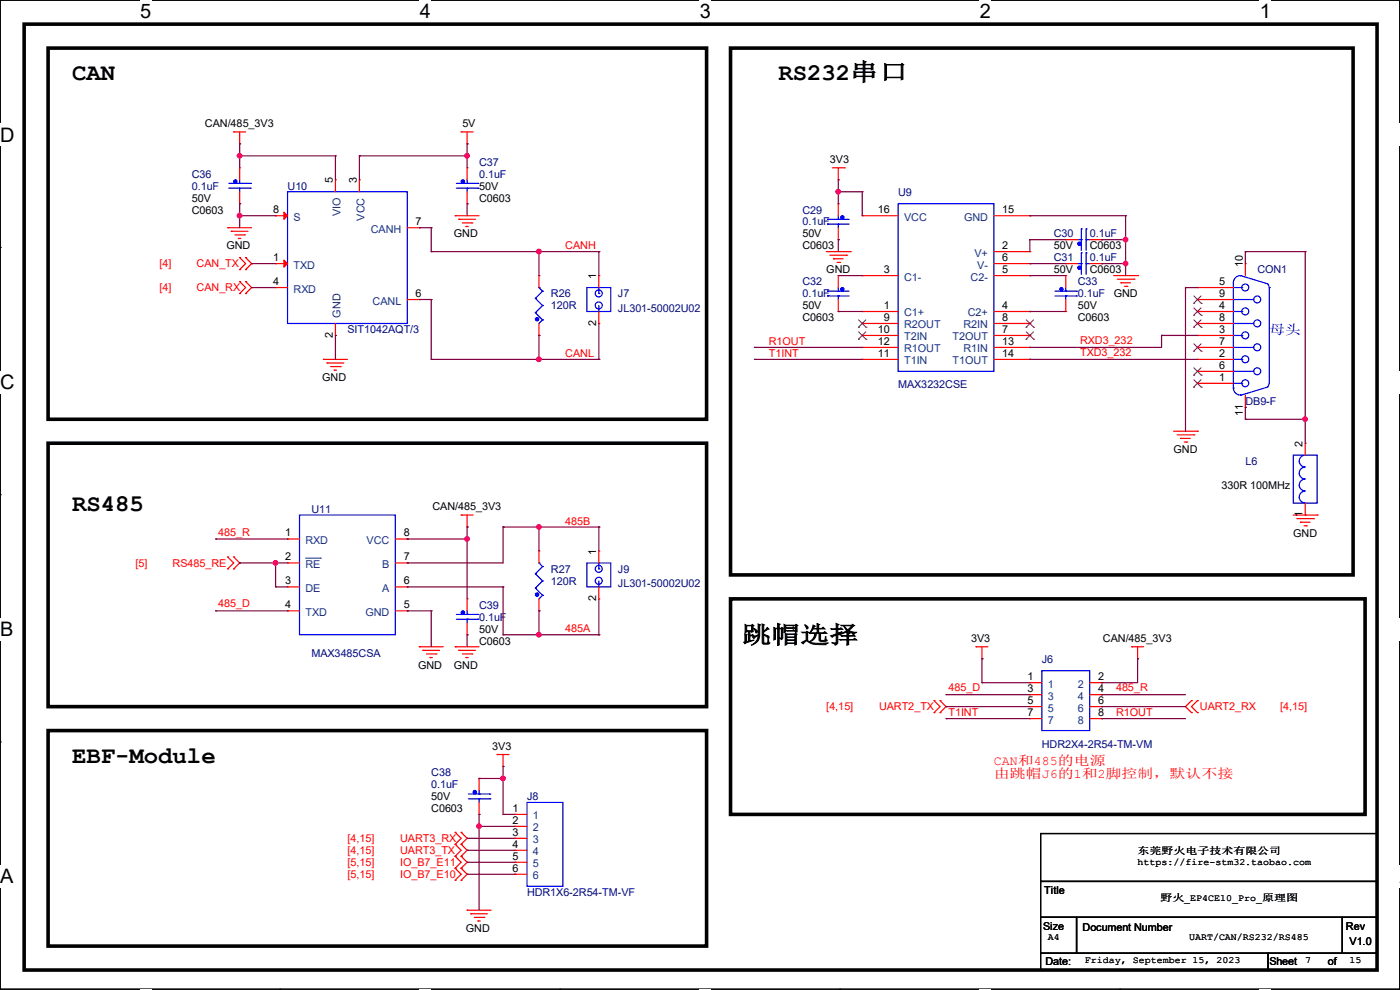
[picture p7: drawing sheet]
<svg xmlns="http://www.w3.org/2000/svg" width="297mm" height="210mm" viewBox="0 0 297 210" stroke-linecap="round" stroke-linejoin="round" font-family="sans-serif">
<path d="M0 0h297v209.8h-297z" fill="none" stroke="#000" stroke-width=".25"/>
<g fill="#fff">
<path d="M29.7 0h2.4v4.8h-2.4z"/>
<path d="M29.7 209.8h2.4v.2h-2.4z"/>
</g>
<path d="M59.4 0h.1M59.4 209.8h.1" fill="none" stroke="#000" stroke-width=".25"/>
<g fill="#fff">
<path d="M89.1 0h2.3v4.8h-2.3z"/>
<path d="M89.1 209.8h2.3v.2h-2.3z"/>
</g>
<path d="M118.8 0h.1M118.8 209.8h.1" fill="none" stroke="#000" stroke-width=".25"/>
<g fill="#fff">
<path d="M148.5 0h2.3v4.8h-2.3z"/>
<path d="M148.5 209.8h2.3v.2h-2.3z"/>
</g>
<path d="M178.2 0h.1M178.2 209.8h.1" fill="none" stroke="#000" stroke-width=".25"/>
<g fill="#fff">
<path d="M207.9 0h2.3v4.8h-2.3z"/>
<path d="M207.9 209.8h2.3v.2h-2.3z"/>
</g>
<path d="M237.6 0h.1M237.6 209.8h.1" fill="none" stroke="#000" stroke-width=".25"/>
<g fill="#fff">
<path d="M267.3 0h2.3v4.8h-2.3z"/>
<path d="M267.3 209.8h2.3v.2h-2.3z"/>
<path d="M0 26.2h3.1v4.8h-3.1z"/>
<path d="M297 26.2v4.8z"/>
<path d="M0 78.7h3.1v4.7h-3.1z"/>
<path d="M297 78.7v4.7z"/>
</g>
<path d="M0 52.5h.1M297 52.5h.1" fill="none" stroke="#000" stroke-width=".25"/>
<g fill="#fff">
<path d="M0 131.1h2.9v4.8h-2.9z"/>
<path d="M297 131.1v4.8z"/>
</g>
<path d="M0 104.9h.1M297 104.9h.1" fill="none" stroke="#000" stroke-width=".25"/>
<g fill="#fff">
<path d="M0 183.6h2.9v4.7h-2.9z"/>
<path d="M296.9 183.6h.1v4.7h-.1z"/>
</g>
<path d="M0 157.4h.1M297 157.4h.1M220.8 176.8h71.3v10.2h-71.3zM220.8 187h71.3v7.6h-71.3zM220.8 194.6h7.6v7.6h-7.6zM228.4 194.6h56.4v7.6h-56.4zM284.8 194.6h7.3v7.6h-7.3zM220.8 202.2h48.2v3.6h-48.2zM269 202.2h23.1v3.6h-23.1z" fill="none" stroke="#000" stroke-width=".25"/>
<path d="M5.1 5.1h287v200.7h-287zM10.2 10.2h139.7v78.7h-139.7zM155 10.2h132.1v111.8h-132.1zM10.2 94h139.7v55.9h-139.7zM155 127h134.6v45.8h-134.6zM10.2 155h139.7v45.7h-139.7z" fill="none" stroke="#000" stroke-width=".76"/>
<g fill="none" stroke="#f00" stroke-width=".25">
<path d="M49.6 28h.1M49.6 28h2.5M50.8 30.5h.1M50.8 35.6h.1M50.8 28v2.5M50.8 35.6v2.5M71.2 38.1h.1M71.2 38.1v2.6M76.2 38.1h.1M76.2 38.1v2.6M97.8 28h.1M97.8 28h2.6"/>
<path d="M99.1 30.5h.1M99.1 35.6h.1M99.1 28v2.5M99.1 35.6v2.5M176.6 35.6h2.5M177.8 38.1h.1M177.8 35.6v2.5M179.1 35.6h.1M48.3 48.3h.1M48.3 48.3h5.1M49.1 49.1h.1M49.1 49.1h3.5"/>
<path d="M49.8 49.8h2.1M50.6 50.6h.1M50.6 50.6h.5M50.8 57.2h.1M50.8 54.7h.1M50.8 59.7h.1M50.8 43.2h.1M50.8 40.7v2.5M50.8 54.7l1.3 1.2-1.3 1.3M50.8 59.7l1.3 1.3-1.3 1.3M51.9 49.8h.1M52.1 54.7h.1"/>
<path d="M52.1 57.2h.1M52.1 59.7h.1M52.1 54.7l1.3 1.2-1.3 1.3M52.1 59.7l1.3 1.3-1.3 1.3M58.5 55.9h.1M58.5 45.8h.1M58.5 45.8h2.5M58.5 55.9h2.5M86.4 48.3h2.5M88.9 48.3h.1M96.6 45.8h.1M96.6 45.8h5"/>
<path d="M97.3 46.5h.1M97.3 46.5h3.6M98.1 47.3h2M98.8 48h.1M98.8 48h.6M99.1 43.2h.1M99.1 40.7v2.5M100.1 47.3h.1M114.3 58.5h.1M114.3 58.5v2.5M127 58.5h.1M127 58.5v2.5"/>
<path d="M175.3 53.4h5.1M176.1 54.1h3.5M176.8 54.9h.1M176.8 54.9h2.1M177.6 55.7h.5M177.8 58.5h.1M177.8 43.2h.1M177.8 50.8h.1M177.8 43.2v2.6M177.8 48.3v2.5M177.8 58.5v2.5M178.1 55.7h.1"/>
<path d="M179.6 54.1h.1M180.4 53.4h.1M182.9 58.5h.1M182.9 45.8h.1M182.9 58.5h7.6M182.9 45.8h7.6M210.9 58.5h7.6M210.9 53.4h7.6M210.9 45.8h7.6M210.9 55.9h7.6M218.5 53.4h.1M218.5 58.5h.1"/>
<path d="M218.5 55.9h.1M218.5 45.8h.1M226.1 55.9h.1M226.1 58.5h.1M226.1 50.8h.1M226.1 55.9h2.5M226.1 58.5v2.5M226.1 50.8h2.5M231.2 55.9h2.5M231.2 50.8h2.5M233.7 55.9h.1M233.7 50.8h.1"/>
<path d="M236.3 58.5h5M237 59.2h3.6M237.8 60h.1M237.8 60h2M240.6 59.2h.1M241.3 58.5h.1M264.2 55.9h.1M264.2 55.9v2.6M50.8 62.3h.1M52.1 62.3h.1M58.5 61h.1M58.5 61h2.5"/>
<path d="M68.6 76.2h.1M68.6 76.2h5.1M69.4 77h.1M69.4 77h3.5M70.1 77.8h2.1M70.9 78.5h.1M70.9 78.5h.5M71.2 71.2h.1M71.2 68.6v2.6M72.2 77.8h.1M86.4 63.5h2.5M88.9 63.5h.1"/>
<path d="M114.3 71.2h.1M114.3 68.6v2.6M127 68.6h.1M127 66.1v2.5M177.8 66.1h.1M177.8 63.5v2.6M182.9 66.1h.1M182.9 68.6h.1M182.9 71.2h.1M182.9 76.2h.1M182.9 73.7h.1M182.9 76.2h7.6"/>
<path d="M182.9 66.1h7.6M182.9 68.6h7.6M182.9 71.2h7.6M182.9 73.7h7.6M210.9 76.2h7.6M210.9 66.1h7.6M210.9 68.6h7.6M210.9 71.2h7.6M210.9 73.7h7.6M218.5 66.1h.1M218.5 71.2h.1M218.5 68.6h.1"/>
<path d="M218.5 73.7h.1M218.5 76.2h.1M226.1 66.1h.1M226.1 63.5v2.6M238.5 60.7h.6M239.1 60.7h.1M254 61h.1M254 63.5h.1M254 66.1h.1M254 68.6h.1M254 71.2h.1M254 73.7h.1"/>
<path d="M254 76.2h.1M254 78.8h.1M254 76.2h7.7M254 61h7.7M254 63.5h7.7M254 66.1h7.7M254 68.6h7.7M254 71.2h7.7M254 73.7h7.7M254 78.8h7.7M249 91.5h5M249.7 92.2h3.6"/>
<path d="M250.5 93h.1M250.5 93h2M251.2 93.8h.6M251.8 93.8h.1M253.3 92.2h.1M254 91.5h.1M254 81.3h.1M254 81.3h7.7M264.2 86.4h.1M264.2 83.9v2.5M276.9 94h.1M276.9 94v2.6"/>
<path d="M48.3 118.2h.1M48.3 118.2l1.3 1.2-1.3 1.3M49.6 118.2h.1M49.6 118.2l1.2 1.2-1.2 1.3M61 119.4h.1M61 114.3h.1M61 119.4h2.5M61 114.3h2.5M83.9 119.4h2.5M83.9 114.3h2.5M86.4 119.4h.1M86.4 114.3h.1"/>
<path d="M97.8 109.3h.1M97.8 109.3h2.6M99.1 111.8h.1M99.1 109.3v2.5M114.3 116.9h.1M114.3 116.9v2.5M127 116.9h.1M127 116.9v2.5M274.4 109.3h5M275.1 110h3.6M275.9 110.8h.1M275.9 110.8h2"/>
<path d="M276.6 111.5h.6M276.9 109.3h.1M276.9 106.7v2.6M277.2 111.5h.1M278.7 110h.1M279.4 109.3h.1M48.3 120.7h.1M49.6 120.7h.1M61 129.6h.1M61 124.5h.1M61 129.6h2.5M61 124.5h2.5"/>
<path d="M83.9 129.6h2.5M83.9 124.5h2.5M86.4 124.5h.1M86.4 129.6h.1M88.9 137.2h.1M88.9 137.2h5.1M89.7 138h.1M89.7 138h3.6M90.5 138.7h2M91.2 139.5h.1M91.2 139.5h.5M92.5 138.7h.1"/>
<path d="M96.6 137.2h.1M96.6 137.2h5M97.3 138h.1M97.3 138h3.6M98.1 138.7h2M98.8 139.5h.1M98.8 139.5h.6M99.1 127h.1M99.1 134.7h.1M99.1 127v2.6M99.1 132.1v2.6M100.1 138.7h.1"/>
<path d="M114.3 129.6h.1M114.3 127v2.6M127 127h.1M127 124.5v2.5M207.1 137.2h.1M207.1 137.2h2.5M208.3 139.7h.1M208.3 137.2v2.5M240.1 137.2h.1M240.1 137.2h2.5M241.3 139.7h.1M241.3 137.2v2.5"/>
<path d="M198.2 151.2h.1M198.2 148.6h.1M198.2 148.6l1.2 1.3-1.2 1.3M199.4 148.6h.1M199.4 151.2h.1M199.4 148.6l1.3 1.3-1.3 1.3M218.5 144.8h.1M218.5 147.4h.1M218.5 149.9h.1M218.5 152.4h.1M218.5 144.8h2.5M218.5 147.4h2.5"/>
<path d="M218.5 149.9h2.5M218.5 152.4h2.5M231.2 144.8h2.5M231.2 147.4h2.5M231.2 149.9h2.5M231.2 152.4h2.5M233.7 144.8h.1M233.7 147.4h.1M233.7 149.9h.1M233.7 152.4h.1M252.8 148.6h.1M252.8 151.2h.1"/>
<path d="M252.8 148.6l-1.3 1.3 1.3 1.3M254 151.2h.1M254 148.6h.1M254 148.6l-1.2 1.3 1.2 1.3M96.6 179.1h.1M96.6 176.6h.1M96.6 176.6l1.2 1.2-1.2 1.3M96.6 179.1l1.2 1.3-1.2 1.3M97.8 176.6h.1M97.8 179.1h.1M97.8 176.6l1.3 1.2-1.3 1.3M97.8 179.1l1.3 1.3-1.3 1.3"/>
<path d="M101.6 165.1h.1M101.6 172.8h.1M101.6 165.1v2.6M101.6 170.2v2.6M105.5 160.1h.1M105.5 160.1h2.5M106.7 162.6h.1M106.7 160.1v2.5M109.3 172.8h.1M109.3 175.3h.1M109.3 177.8h.1M109.3 172.8h2.5"/>
<path d="M109.3 175.3h2.5M109.3 177.8h2.5M96.6 181.7h.1M96.6 184.2h.1M96.6 186.7h.1M96.6 181.7l1.2 1.2-1.2 1.3M96.6 184.2l1.2 1.3-1.2 1.2M97.8 181.7h.1M97.8 184.2h.1M97.8 186.7h.1M97.8 181.7l1.3 1.2-1.3 1.3M97.8 184.2l1.3 1.3-1.3 1.2"/>
<path d="M99.1 193.1h.1M99.1 193.1h5.1M99.9 193.8h.1M99.9 193.8h3.5M100.6 194.6h2.1M101.4 195.4h.1M101.4 195.4h.5M102.7 194.6h.1M109.3 180.4h.1M109.3 182.9h.1M109.3 185.5h.1M109.3 180.4h2.5"/>
<path d="M109.3 182.9h2.5M109.3 185.5h2.5"/>
</g>
<g fill="none" stroke="#00f" stroke-width=".25">
<path d="M48.6 39.9h4.5M48.6 38.9h4.5M50.8 39.9h.1M50.8 38.9h.1M50.8 38.1v.8M50.8 39.9v.8M53.1 39.9h.1M53.1 38.9h.1M96.8 39.9h4.6M96.8 38.9h4.6M99.1 39.9h.1M99.1 38.9h.1"/>
<path d="M99.1 38.1v.8M99.1 39.9v.8M101.4 39.9h.1M101.4 38.9h.1M61 40.7h25.4v27.9h-25.4zM175.6 47.5h.1M175.6 46.5h.1M175.6 47.5h4.5M175.6 46.5h4.5M177.8 47.5h.1M177.8 46.5h.1M177.8 45.8v.7"/>
<path d="M177.8 47.5v.8M190.5 43.2h20.4v35.6h-20.4zM228.6 55.9h.8M228.6 50.8h.8M229.4 53.6h.1M229.4 55.9h.1M229.4 48.6h.1M229.4 50.8h.1M229.4 48.6v4.5M229.4 53.6v4.6M230.4 53.6h.1M230.4 55.9h.1"/>
<path d="M230.4 48.6h.1M230.4 50.8h.1M230.4 48.6v4.5M230.4 53.6v4.6M230.4 55.9h.8M230.4 50.8h.8M263.2 58.5h.1M263.2 58.5a1.5 1.5 0 0 0-1.5 1.5v22.3M263.2 58.5l5.8 1.7M113.6 66.3h.1M113.6 63.3h.1M113.6 66.3l1.5 1.6"/>
<path d="M113.6 63.3l1.5 1.5M114.3 61h.1M114.3 61l.8 .8M115.1 67.9h.1M115.1 64.8h.1M115.1 61.8h.1M115.1 67.9l-.8 .7M115.1 64.8l-1.5 1.5M115.1 61.8l-1.5 1.5M124.5 61h5.1v5.1h-5.1zM127 62.3h.1M127 66.1h.1"/>
<path d="M127 61v1.3M127 64.8v1.3M175.6 62.8h.1M175.6 61.8h.1M175.6 62.8h4.5M175.6 61.8h4.5M177.8 62.8h.1M177.8 61.8h.1M177.8 61v.8M177.8 62.8v.7M223.8 62.8h4.6M223.8 61.8h4.6"/>
<path d="M226.1 62.8h.1M226.1 61.8h.1M226.1 61v.8M226.1 62.8v.7M228.4 62.8h.1M228.4 61.8h.1M261.7 63.5h.1M261.7 68.6h.1M261.7 73.7h.1M261.7 78.8h.1M261.7 61h1.7M261.7 63.5h4.3"/>
<path d="M261.7 66.1h1.7M261.7 68.6h4.3M261.7 71.2h1.7M261.7 73.7h4.3M261.7 76.2h1.7M261.7 78.8h4.3M263.4 61h.1M263.4 66.1h.1M263.4 71.2h.1M263.4 76.2h.1M269 60.3l.2 .7M269.3 61h.1"/>
<path d="M269.3 61v20.3M261.7 82.3h.1M261.7 82.3a1.5 1.5 0 0 0 1.5 1.5M261.7 81.3h1.7M263.2 83.9h.1M263.4 81.3h.1M269 82.1l-5.8 1.8M269.2 81.3l-.3 .7M274.4 96.6h5v10.1h-5zM276.9 99.1a1.27 1.27 0 0 0-1.3 1.3 1.27 1.27 0 0 0 1.3 1.2 1.27 1.27 0 0 0-1.3 1.3 1.27 1.27 0 0 0 1.3 1.3 1.25 1.25 0 0 0-1.3 1.2 1.25 1.25 0 0 0 1.3 1.3M276.9 96.6a1.25 1.25 0 0 0-1.3 1.2 1.25 1.25 0 0 0 1.3 1.3M63.5 109.3h20.4v25.4h-20.4z"/>
<path d="M114.3 119.4h.1M114.3 119.4l.8 .8M124.5 119.4h5.1v5.1h-5.1zM127 119.4v1.3M96.8 131.4h4.6M96.8 130.3h4.6M99.1 131.4h.1M99.1 130.3h.1M99.1 129.6v.7M99.1 131.4v.7M101.4 131.4h.1M101.4 130.3h.1"/>
<path d="M113.6 124.8h.1M113.6 121.7h.1M113.6 124.8l1.5 1.5M113.6 121.7l1.5 1.5M115.1 126.3h.1M115.1 123.2h.1M115.1 120.2h.1M115.1 126.3l-.8 .7M115.1 123.2l-1.5 1.6M115.1 120.2l-1.5 1.5M127 120.7h.1M127 124.5h.1"/>
<path d="M127 123.2v1.3M221 142.3h10.2v12.7h-10.2zM99.4 169.5h4.5M99.4 168.4h4.5M101.6 169.5h.1M101.6 168.4h.1M101.6 167.7v.7M101.6 169.5v.7M103.9 169.5h.1M103.9 168.4h.1M111.8 170.2h7.6v17.8h-7.6z"/>
<circle cx="127" cy="64.8" r=".74"/>
<circle cx="127" cy="62.3" r=".74"/>
<circle cx="264.2" cy="71.1" r=".74"/>
<circle cx="264.2" cy="76.2" r=".74"/>
<circle cx="264.2" cy="61" r=".74"/>
<circle cx="264.2" cy="66.1" r=".74"/>
<circle cx="266.7" cy="78.8" r=".74"/>
<circle cx="266.7" cy="68.6" r=".74"/>
<circle cx="266.7" cy="63.5" r=".74"/>
<circle cx="266.7" cy="73.7" r=".74"/>
<circle cx="264.2" cy="81.3" r=".74"/>
<circle cx="127" cy="123.2" r=".74"/>
<circle cx="127" cy="120.7" r=".74"/>
</g>
<g fill="#00f" stroke="#00f" stroke-width=".25">
<circle cx="229" cy="56.8" r=".36"/>
<circle cx="225.2" cy="61.4" r=".36"/>
<circle cx="113.9" cy="126.1" r=".36"/>
<circle cx="113.9" cy="67.7" r=".36"/>
<circle cx="229" cy="51.7" r=".36"/>
<circle cx="100.7" cy="168" r=".36"/>
<circle cx="49.9" cy="38.5" r=".36"/>
<circle cx="98.2" cy="38.5" r=".36"/>
<circle cx="178.7" cy="61.4" r=".36"/>
<circle cx="178.7" cy="46.1" r=".36"/>
<circle cx="98.2" cy="129.9" r=".36"/>
</g>
<g fill="#f00" stroke="#f00" stroke-width=".25">
<path d="M60.2 55.2l.8 .7-.8 .8z"/>
<path d="M60.2 45l.8 .8-.8 .7z"/>
</g>
<g fill="none" stroke="#804000" stroke-width=".21">
<path d="M182.1 69.4h.1M182.1 72h.1M182.2 67.9l1.5 1.5M182.2 70.4l1.5 1.6M183.7 67.9l-1.6 1.5M183.7 70.4l-1.6 1.6M183.7 69.4h.1M183.7 72h.1M217.7 72h.1M217.7 69.4h.1M217.7 70.4l1.6 1.6M217.7 67.9l1.6 1.5"/>
<path d="M219.2 70.4l-1.5 1.6M219.2 67.9l-1.5 1.5M219.3 72h.1M219.3 69.4h.1M253.2 64.3h.1M253.2 66.9h.1M253.2 69.4h.1M253.2 74.5h.1M253.2 79.6h.1M253.3 62.8l1.5 1.5M253.3 65.3l1.5 1.6M253.3 67.9l1.5 1.5"/>
<path d="M253.3 72.9l1.5 1.6M253.3 78l1.5 1.6M254.8 62.8l-1.6 1.5M254.8 65.3l-1.6 1.6M254.8 67.9l-1.6 1.5M254.8 72.9l-1.6 1.6M254.8 78l-1.6 1.6M254.8 64.3h.1M254.8 66.9h.1M254.8 69.4h.1M254.8 74.5h.1M254.8 79.6h.1"/>
<path d="M253.2 82.1h.1M253.3 80.6l1.5 1.5M254.8 80.6l-1.6 1.5M254.8 82.1h.1"/>
</g>
<path d="M64.8 118.4h3.2M68 118.4h.1" fill="none" stroke="#004080" stroke-width=".21"/>
<g fill="none" stroke="#800040" stroke-width=".25">
<path d="M50.8 30.5h.1M50.8 33.1h.1M50.8 33.1h20.4M50.8 30.5v5.1M71.2 33.1h.1M71.2 33.1v5M76.2 33.1h.1M76.2 33.1h22.9M76.2 33.1v5M99.1 30.5h.1M99.1 33.1h.1M99.1 30.5v5.1"/>
<path d="M177.8 38.1h.1M177.8 38.1v5.1M50.8 45.8h.1M50.8 43.2h.1M50.8 45.8h7.7M50.8 43.2v5.1M53.4 55.9h.1M53.4 55.9h5.1M88.9 48.3h.1M88.9 48.3h2.6M91.5 53.4h.1M91.5 48.3h.1"/>
<path d="M91.5 53.4h35.5M91.5 48.3v5.1M99.1 43.2h.1M99.1 43.2v2.6M114.3 53.4h.1M114.3 53.4v5.1M127 53.4h.1M127 53.4v5.1M177.8 58.5h.1M177.8 40.7h.1M177.8 50.8h.1M177.8 58.5h5.1"/>
<path d="M177.8 40.7h5.1M177.8 50.8v2.6M182.9 40.7h.1M182.9 40.7v5.1M218.5 58.5h.1M218.5 55.9h.1M218.5 50.8h.1M218.5 45.8h.1M218.5 58.5h7.6M218.5 55.9h7.6M218.5 50.8v2.6M218.5 50.8h7.6"/>
<path d="M218.5 45.8h20.3M233.7 55.9h.1M233.7 50.8h.1M233.7 55.9h5.1M233.7 50.8h5.1M238.8 45.8h.1M238.8 50.8h.1M238.8 55.9h.1M238.8 45.8v12.7M264.2 53.4h.1M264.2 53.4h12.7M264.2 53.4v2.5"/>
<path d="M276.9 53.4h.1M276.9 53.4v40.6M53.4 61h.1M53.4 61h5.1M71.2 71.2h.1M71.2 71.2v5M88.9 63.5h.1M88.9 63.5h2.6M91.5 76.2h.1M91.5 63.5h.1M91.5 76.2h35.5M91.5 63.5v12.7"/>
<path d="M114.3 71.2h.1M114.3 71.2v5M127 76.2h.1M127 68.6v7.6M160.1 73.7h.1M160.1 76.2h.1M160.1 73.7h22.8M160.1 76.2h22.8M177.8 66.1h.1M177.8 66.1h5.1M218.5 66.1h.1M218.5 73.7h.1"/>
<path d="M218.5 76.2h.1M218.5 66.1h7.6M218.5 76.2h35.5M246.4 71.2h.1M246.4 71.2v2.5h-27.9M246.4 71.2h7.6M251.5 61h.1M251.5 61h2.5M251.5 61v30.5M264.2 88.9h.1M264.2 86.4h.1M264.2 88.9h12.7"/>
<path d="M264.2 86.4v2.5M276.9 88.9h.1M45.8 114.3h.1M45.8 114.3h15.2M50.8 119.4h.1M50.8 119.4h10.2M58.5 119.4h.1M58.5 119.4v5.1M86.4 114.3h.1M86.4 119.4h.1M86.4 114.3h12.7M99.1 111.8h.1"/>
<path d="M99.1 114.3h.1M99.1 111.8v15.2M106.7 111.8h.1M106.7 111.8v7.6h-20.3M106.7 111.8h20.3M114.3 111.8h.1M114.3 111.8v5.1M127 111.8h.1M127 111.8v5.1M45.8 129.6h.1M45.8 129.6h15.2M58.5 124.5h.1"/>
<path d="M58.5 124.5h2.5M86.4 124.5h.1M86.4 129.6h.1M86.4 129.6h5.1M86.4 124.5h20.3M91.5 129.6h.1M91.5 129.6v7.6M99.1 134.7h.1M99.1 134.7v2.5M106.7 124.5h.1M106.7 134.7h.1M106.7 134.7h20.3"/>
<path d="M106.7 124.5v10.2M114.3 129.6h.1M114.3 129.6v5.1M127 134.7h.1M127 127v7.7M208.3 139.7h.1M208.3 139.7v5.1M241.3 139.7h.1M241.3 139.7v5.1h-7.6M200.7 147.4h.1M200.7 152.4h.1M200.7 149.9h.1"/>
<path d="M200.7 147.4h17.8M200.7 152.4h17.8M200.7 149.9h17.8M208.3 144.8h.1M208.3 144.8h10.2M233.7 147.4h.1M233.7 149.9h.1M233.7 152.4h.1M233.7 144.8h.1M233.7 147.4h17.8M233.7 152.4h17.8M233.7 149.9h17.8"/>
<path d="M99.1 177.8h.1M99.1 177.8h10.2M101.6 172.8h.1M101.6 165.1h.1M101.6 175.3h.1M101.6 172.8v20.3M101.6 165.1h5.1M101.6 175.3h7.7M106.7 172.8h.1M106.7 165.1h.1M106.7 162.6h.1M106.7 162.6v10.2"/>
<path d="M106.7 172.8h2.6M99.1 180.4h.1M99.1 182.9h.1M99.1 185.5h.1M99.1 180.4h10.2M99.1 182.9h10.2M99.1 185.5h10.2"/>
</g>
<g fill="#f0f" stroke="#f0f" stroke-width=".25">
<circle cx="238.8" cy="55.9" r=".49"/>
<circle cx="238.8" cy="50.8" r=".49"/>
<circle cx="177.8" cy="40.7" r=".49"/>
<circle cx="99.1" cy="33" r=".49"/>
<circle cx="50.8" cy="33" r=".49"/>
<circle cx="114.3" cy="53.4" r=".49"/>
<circle cx="114.3" cy="76.2" r=".49"/>
<circle cx="58.4" cy="119.4" r=".49"/>
<circle cx="99.1" cy="114.3" r=".49"/>
<circle cx="114.3" cy="111.8" r=".49"/>
<circle cx="114.3" cy="134.6" r=".49"/>
<circle cx="50.8" cy="45.7" r=".49"/>
<circle cx="276.9" cy="88.9" r=".49"/>
<circle cx="106.7" cy="165.1" r=".49"/>
<circle cx="101.6" cy="175.3" r=".49"/>
</g>
<g font-size="5.1">
<text x="15.3" y="17">CAN</text>
<text x="165.1" y="17">RS232串口</text>
<text x="15.3" y="108.5">RS485</text>
<text x="157.5" y="136.4">跳帽选择</text>
<text x="15.3" y="161.8">EBF-Module</text>
</g>
<g font-size="4.2">
<text x="29.7" y="3.9">5</text>
<text x="89.1" y="3.9">4</text>
<text x="148.5" y="3.9">3</text>
<text x="207.9" y="3.9">2</text>
<text x="267.3" y="3.9">1</text>
<text x="0" y="30.1">D</text>
<text x="0" y="82.5">C</text>
<text x="0" y="135">B</text>
<text x="0" y="187.4">A</text>
<text x="297" y="187.4">A</text>
</g>
<text font-size="2.8" fill="#00f" x="269.3" y="70.9">母头</text>
<g font-size="2.8" fill="#f00">
<text x="210.9" y="165.1">由跳帽J6的1和2脚控制，默认不接</text>
<text x="210.9" y="162.3">CAN和485的电源</text>
</g>
<g font-size="2.3">
<text x="43.5" y="27">CAN/485_3V3</text>
<text x="98.1" y="27">5V</text>
<text x="176.1" y="34.6">3V3</text>
<text x="70.6" y="38.9" transform="rotate(-90 70.6 38.9)">5</text>
<text x="75.7" y="38.9" transform="rotate(-90 75.7 38.9)">3</text>
<text x="101.6" y="40.2">50V</text>
<text x="40.7" y="45.3">C0603</text>
<text x="40.7" y="42.8">50V</text>
<text x="58" y="45.2">8</text>
<text x="88.2" y="47.8">7</text>
<text x="101.6" y="42.8">C0603</text>
<text x="186.2" y="45.2">16</text>
<text x="212.6" y="45.2">15</text>
<text x="48" y="52.9">GND</text>
<text x="96.3" y="50.4">GND</text>
<text x="170.2" y="52.9">C0603</text>
<text x="170.2" y="50.4">50V</text>
<text x="212.6" y="52.8">2</text>
<text x="223.6" y="52.9">50V</text>
<text x="231.2" y="52.9">C0603</text>
<text x="58" y="55.4">1</text>
<text x="126.5" y="59.2" transform="rotate(-90 126.5 59.2)">1</text>
<text x="175.3" y="58">GND</text>
<text x="187.5" y="57.9">3</text>
<text x="212.6" y="57.9">5</text>
<text x="212.6" y="55.4">6</text>
<text x="223.6" y="58">50V</text>
<text x="231.2" y="58">C0603</text>
<text x="263.7" y="56.7" transform="rotate(-90 263.7 56.7)">10</text>
<text x="58" y="60.5">4</text>
<text x="88.2" y="63">6</text>
<text x="170.2" y="65.6">50V</text>
<text x="187.5" y="65.5">1</text>
<text x="212.6" y="65.5">4</text>
<text x="228.6" y="65.6">50V</text>
<text x="236.3" y="63.1">GND</text>
<text x="258.6" y="60.5">5</text>
<text x="258.6" y="63">9</text>
<text x="258.6" y="65.5">4</text>
<text x="70.6" y="71.7" transform="rotate(-90 70.6 71.7)">2</text>
<text x="126.5" y="69.1" transform="rotate(-90 126.5 69.1)">2</text>
<text x="170.2" y="68.2">C0603</text>
<text x="186.2" y="70.6">10</text>
<text x="187.5" y="68.1">9</text>
<text x="212.6" y="70.6">7</text>
<text x="212.6" y="68.1">8</text>
<text x="228.6" y="68.2">C0603</text>
<text x="258.6" y="68.1">8</text>
<text x="258.6" y="70.6">3</text>
<text x="186.2" y="75.7">11</text>
<text x="186.2" y="73.2">12</text>
<text x="212.6" y="73.2">13</text>
<text x="212.6" y="75.7">14</text>
<text x="258.6" y="73.2">7</text>
<text x="258.6" y="75.7">2</text>
<text x="68.4" y="80.9">GND</text>
<text x="258.6" y="78.2">6</text>
<text x="258.6" y="80.8">1</text>
<text x="263.7" y="88.2" transform="rotate(-90 263.7 88.2)">11</text>
<text x="276.3" y="94.8" transform="rotate(-90 276.3 94.8)">2</text>
<text x="249" y="96.1">GND</text>
<text x="259.1" y="103.7">330R 100MHz</text>
<text x="60.5" y="113.8">1</text>
<text x="85.6" y="113.8">8</text>
<text x="91.7" y="108.3">CAN/485_3V3</text>
<text x="274.4" y="113.9">GND</text>
<text x="276.3" y="109.8" transform="rotate(-90 276.3 109.8)">1</text>
<text x="60.5" y="118.9">2</text>
<text x="85.6" y="118.9">7</text>
<text x="126.5" y="117.6" transform="rotate(-90 126.5 117.6)">1</text>
<text x="60.5" y="124">3</text>
<text x="85.6" y="124">6</text>
<text x="60.5" y="129">4</text>
<text x="85.6" y="129">5</text>
<text x="126.5" y="127.6" transform="rotate(-90 126.5 127.6)">2</text>
<text x="101.6" y="136.7">C0603</text>
<text x="101.6" y="134.2">50V</text>
<text x="206" y="136.2">3V3</text>
<text x="234" y="136.2">CAN/485_3V3</text>
<text x="88.7" y="141.8">GND</text>
<text x="96.3" y="141.8">GND</text>
<text x="218" y="144.3">1</text>
<text x="218" y="146.8">3</text>
<text x="218" y="149.4">5</text>
<text x="233" y="144.3">2</text>
<text x="233" y="146.8">4</text>
<text x="233" y="149.4">6</text>
<text x="218" y="151.9">7</text>
<text x="233" y="151.9">8</text>
<text x="104.4" y="159.1">3V3</text>
<text x="91.5" y="172.3">C0603</text>
<text x="91.5" y="169.8">50V</text>
<text x="108.8" y="172.2">1</text>
<text x="108.8" y="174.8">2</text>
<text x="108.8" y="177.3">3</text>
<text x="108.8" y="179.8">4</text>
<text x="108.8" y="182.4">5</text>
<text x="108.8" y="184.9">6</text>
<text x="221.5" y="189.6">Title</text>
<text x="98.8" y="197.7">GND</text>
<text x="221.3" y="197.2">Size</text>
<text x="229.7" y="197.4">Document Number</text>
<text x="285.5" y="197.2">Rev</text>
<text x="286.3" y="200.5">V1.0</text>
<text x="221.8" y="204.8">Date:</text>
<text x="269.3" y="204.8">Sheet</text>
<text x="281.7" y="204.8">of</text>
</g>
<g font-size="2.3" fill="#000080">
<text x="101.6" y="35.1">C37</text>
<text x="40.7" y="37.7">C36</text>
<text x="40.7" y="40.2">0.1uF</text>
<text x="61" y="40.2">U10</text>
<text x="101.6" y="37.7">0.1uF</text>
<text x="190.5" y="41.5">U9</text>
<text x="170.2" y="45.3">C29</text>
<text x="170.2" y="47.8">0.1uF</text>
<text x="223.6" y="50.4">C30</text>
<text x="231.2" y="50.4">0.1uF</text>
<text x="223.6" y="55.5">C31</text>
<text x="231.2" y="55.5">0.1uF</text>
<text x="266.7" y="58">CON1</text>
<text x="116.9" y="63.1">R26</text>
<text x="116.9" y="65.6">120R</text>
<text x="131.1" y="63.1">J7</text>
<text x="170.2" y="60.5">C32</text>
<text x="170.2" y="63.1">0.1uF</text>
<text x="228.6" y="60.5">C33</text>
<text x="228.6" y="63.1">0.1uF</text>
<text x="73.7" y="70.7">SIT1042AQT/3</text>
<text x="131.1" y="66.1">JL301-50002U02</text>
<text x="190.5" y="82.4">MAX3232CSE</text>
<text x="264.2" y="85.9">DB9-F</text>
<text x="264.2" y="98.6">L6</text>
<text x="66.1" y="108.8">U11</text>
<text x="116.9" y="121.5">R27</text>
<text x="116.9" y="124">120R</text>
<text x="131.1" y="121.5">J9</text>
<text x="131.1" y="124.5">JL301-50002U02</text>
<text x="101.6" y="129.1">C39</text>
<text x="101.6" y="131.7">0.1uF</text>
<text x="66.1" y="139.3">MAX3485CSA</text>
<text x="221" y="140.5">J6</text>
<text x="221" y="158.6">HDR2X4-2R54-TM-VM</text>
<text x="91.5" y="164.7">C38</text>
<text x="91.5" y="167.2">0.1uF</text>
<text x="111.8" y="169.8">J8</text>
<text x="111.8" y="190.1">HDR1X6-2R54-TM-VF</text>
</g>
<g font-size="2.3" fill="#004080">
<text x="62.3" y="46.8">S</text>
<text x="72.2" y="45.9" transform="rotate(-90 72.2 45.9)">VIO</text>
<text x="77.3" y="46.8" transform="rotate(-90 77.3 46.8)">VCC</text>
<text x="191.8" y="46.8">VCC</text>
<text x="204.5" y="46.8">GND</text>
<text x="78.7" y="49.4">CANH</text>
<text x="62.3" y="57">TXD</text>
<text x="191.8" y="59.5">C1-</text>
<text x="205.9" y="59.5">C2-</text>
<text x="206.7" y="54.4">V+</text>
<text x="207.3" y="57">V-</text>
<text x="62.3" y="62.1">RXD</text>
<text x="79" y="64.6">CANL</text>
<text x="72.2" y="67.4" transform="rotate(-90 72.2 67.4)">GND</text>
<text x="191.8" y="67.1">C1+</text>
<text x="191.8" y="69.7">R2OUT</text>
<text x="204.4" y="69.7">R2IN</text>
<text x="205.3" y="67.1">C2+</text>
<text x="191.8" y="72.2">T2IN</text>
<text x="191.8" y="77.3">T1IN</text>
<text x="191.8" y="74.8">R1OUT</text>
<text x="202.1" y="72.2">T2OUT</text>
<text x="202.1" y="77.3">T1OUT</text>
<text x="204.4" y="74.8">R1IN</text>
<text x="64.8" y="115.4">RXD</text>
<text x="77.8" y="115.4">VCC</text>
<text x="64.8" y="120.5">RE</text>
<text x="64.8" y="125.6">DE</text>
<text x="81.1" y="125.6">A</text>
<text x="81.1" y="120.5">B</text>
<text x="64.8" y="130.6">TXD</text>
<text x="77.5" y="130.6">GND</text>
<text x="222.3" y="145.9">1</text>
<text x="222.3" y="148.4">3</text>
<text x="228.6" y="145.9">2</text>
<text x="228.6" y="148.4">4</text>
<text x="222.3" y="151">5</text>
<text x="222.3" y="153.5">7</text>
<text x="228.6" y="151">6</text>
<text x="228.6" y="153.5">8</text>
<text x="113.1" y="173.8">1</text>
<text x="113.1" y="176.4">2</text>
<text x="113.1" y="178.9">3</text>
<text x="113.1" y="181.4">4</text>
<text x="113.1" y="184">5</text>
<text x="113.1" y="186.5">6</text>
</g>
<g font-size="2.3" fill="#f00">
<text x="119.9" y="52.9">CANH</text>
<text x="33.8" y="56.7">[4]</text>
<text x="41.7" y="56.7">CAN_TX</text>
<text x="33.8" y="61.8">[4]</text>
<text x="41.7" y="61.8">CAN_RX</text>
<text x="119.9" y="75.7">CANL</text>
<text x="163.1" y="73.2">R1OUT</text>
<text x="163.1" y="75.7">T1INT</text>
<text x="229.2" y="73">RXD3_232</text>
<text x="229.2" y="75.5">TXD3_232</text>
<text x="46.3" y="113.6">485_R</text>
<text x="119.9" y="111.3">485B</text>
<text x="28.7" y="120.2">[5]</text>
<text x="36.6" y="120.2">RS485_RE</text>
<text x="46.3" y="128.9">485_D</text>
<text x="119.9" y="134.2">485A</text>
<text x="201.2" y="146.6">485_D</text>
<text x="236.8" y="146.6">485_R</text>
<text x="175.3" y="150.7">[4,15]</text>
<text x="186.5" y="150.7">UART2_TX</text>
<text x="201.2" y="151.9">T1INT</text>
<text x="236.8" y="151.9">R1OUT</text>
<text x="254.6" y="150.7">UART2_RX</text>
<text x="271.6" y="150.7">[4,15]</text>
<text x="73.7" y="178.6">[4,15]</text>
<text x="84.9" y="178.6">UART3_RX</text>
<text x="73.7" y="181.2">[4,15]</text>
<text x="73.7" y="183.7">[5,15]</text>
<text x="84.9" y="181.2">UART3_TX</text>
<text x="84.9" y="183.7">IO_B7_E11</text>
<text x="73.7" y="186.3">[5,15]</text>
<text x="84.9" y="186.3">IO_B7_E10</text>
</g>
<g font-size="2">
<text x="241.3" y="181.2">东莞野火电子技术有限公司</text>
<text x="241.3" y="183.5">https://fire-stm32.taobao.com</text>
<text x="246.2" y="191.1">野火_EP4CE10_Pro_原理图</text>
<text x="222.3" y="199.5">A4</text>
<text x="252.3" y="199.5">UART/CAN/RS232/RS485</text>
<text x="230.2" y="204.3">Friday, September 15, 2023</text>
<text x="276.9" y="204.3">7</text>
<text x="286.3" y="204.3">15</text>
</g>
</svg>
